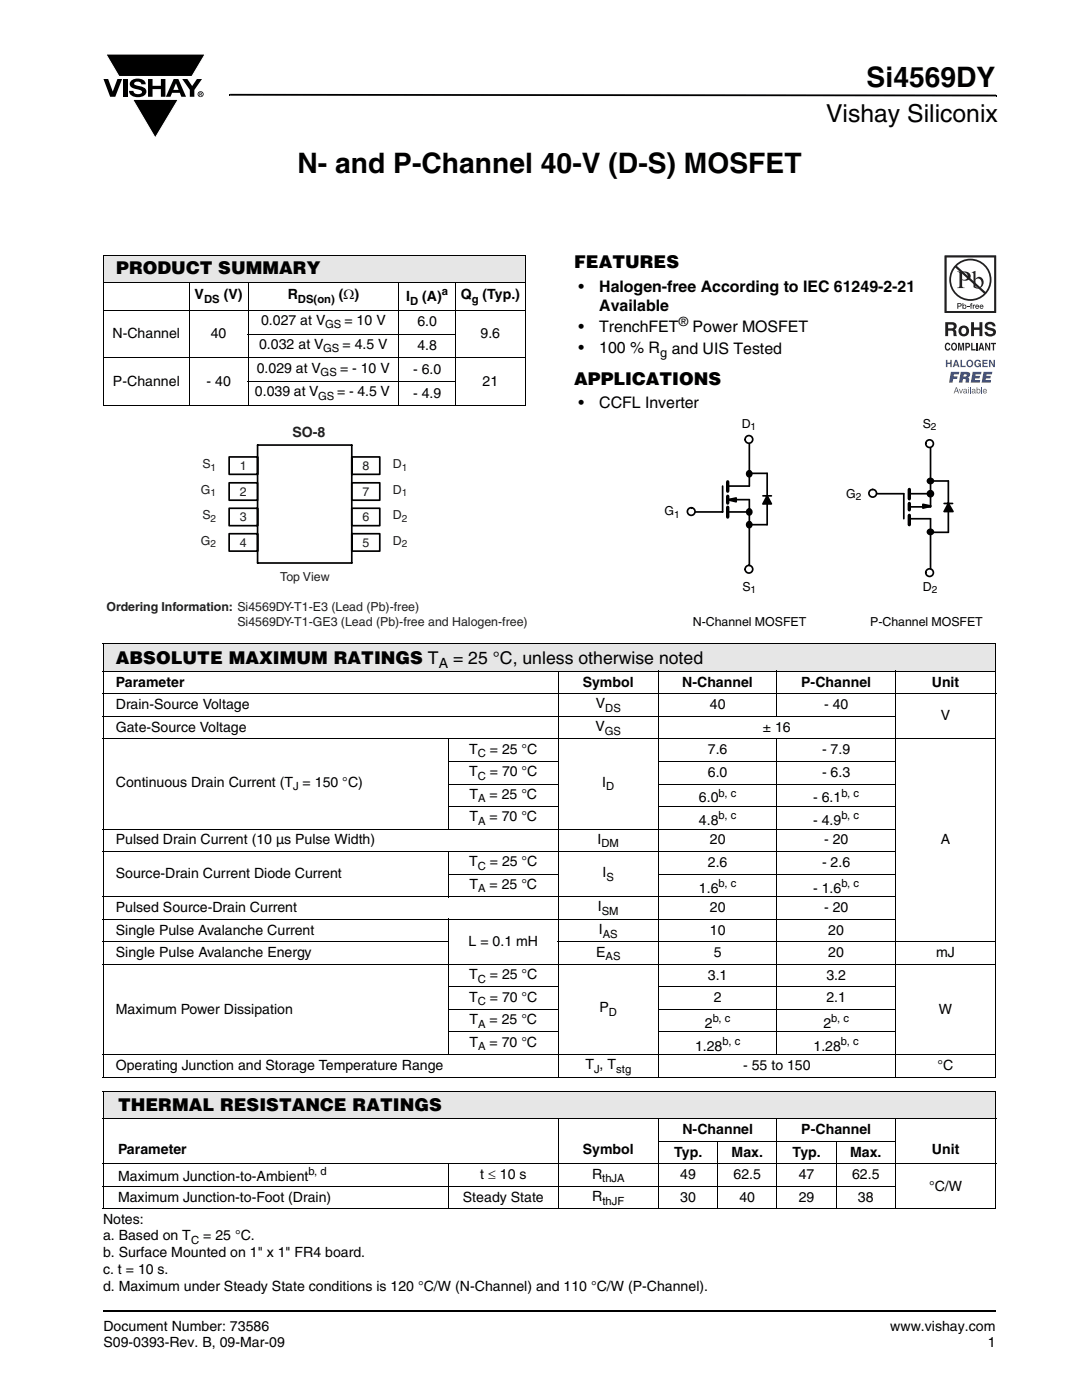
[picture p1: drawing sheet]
<svg xmlns="http://www.w3.org/2000/svg" width="216mm" height="279mm" viewBox="0 0 216 279" stroke-linecap="round" stroke-linejoin="round" font-family="sans-serif">
<g fill="#000">
<path d="M20.6 15.8h1l.9 2.5 .9-2.5h1l-1.4 3.5h-1zM21.1 10.8h19.8l-2.6 4.5h-14.6zM24.5 15.8h.9v3.5h-.9zM26.2 16.1a2.08 2.08 0 0 1 2.8 .3l.1 .4h-.9a.78 .78 0 0 0-.7-.5 .78 .78 0 0 0-.7 .4l.2 .3 1 .2a1.06 1.06 0 0 1 1.2 1 1.06 1.06 0 0 1-1.1 1.1 1.71 1.71 0 0 1-2.3-1.2h.8a.95 .95 0 0 0 .8 .7 .95 .95 0 0 0 .9-.4 1.3 1.3 0 0 0-1.2-.6 1.02 1.02 0 0 1-1-.6 1.02 1.02 0 0 1 .1-1.1zM29.5 15.8h.9v1.3h1.7v-1.3h.9v3.5h-.9v-1.5h-1.7v1.5h-.9zM26.5 19.8h9.1l-4.6 7.7zM36.4 15.8h1l.9 1.4 1-1.4h1l-1.5 2.2v1.3h-.9v-1.4zM45.7 18.7h.2v.4h-.2zM45.9 18.7l152.9 .2v.3l-152.9-.1zM198.8 18.9h.1v.3h-.1zM20.5 261.5h.1v.4h-.1z"/>
<path d="M35.1 16.6l-.5 1.3h1zM34.7 15.8h.9l1.5 3.5h-.9l-.3-.8h-1.6l-.3 .8h-.9z"/>
<path d="M39.9 18.6v.1h.2v-.1zM39.8 18.5h.4l.1 .2-.2 .1 .2 .3-.3-.3-.1 .3h-.1zM39.6 18.8a.45 .45 0 0 0 .9 0 .45 .45 0 0 0-.9 0zM39.4 18.8a.6 .6 0 0 1 1.2 0 .6 .6 0 0 1-1.2 0z"/>
</g>
<path d="M21.1 10.8h19.8l-2.6 4.5h-14.5zM26.5 19.8h9.1l-4.6 7.7z" fill="none" stroke="#fff" stroke-width=".2"/>
<path d="M20.6 261.7h178.2" fill="none" stroke="#000" stroke-width=".36"/>
<path d="M20.6 50.9h84.2v5.5h-84.2z" fill="#e6e6e6"/>
<g fill="none" stroke="#000" stroke-width=".2">
<path d="M20.6 50.9h84.3M20.6 56.4h84.3M20.6 51v29.8M37.7 56.3v24.7M49.5 56.3v24.7M79.6 56.3v24.7M90.9 56.3v24.7M104.8 51v29.8M20.6 61.9h84.3M20.6 71.4h84.3M49.4 66.7h41.6M49.4 76.2h41.6"/>
<path d="M20.6 80.9h84.3"/>
</g>
<path d="M21.3 84.9h84v40.6h-84z" fill="#fff"/>
<path d="M45.7 96.4h5.7v3.4h-5.7zM45.7 91.2h5.7v3.5h-5.7zM51.4 88.8h18.8v23.6h-18.8zM70.2 96.4h5.6v3.4h-5.6zM70.2 91.2h5.6v3.5h-5.6zM45.7 106.5h5.7v3.5h-5.7zM45.7 101.4h5.7v3.5h-5.7zM70.2 101.4h5.6v3.5h-5.6zM70.2 106.5h5.6v3.5h-5.6z" fill="none" stroke="#000" stroke-width=".34"/>
<path d="M132.6 83h63.5v42.4h-63.5z" fill="#fff"/>
<path d="M145.3 99.7h4.2M149.5 88.5v8.5h-4.3M145.2 102.2h4.3" fill="none" stroke="#000" stroke-width=".34"/>
<circle cx="149.4" cy="113.6" r=".76" fill="#fff"/>
<g fill="none" stroke="#000" stroke-width=".34">
<path d="M144.2 97v5.2h-5.6M145.3 99.7l1.6-.3v.7l-1.4-.3M149.5 99.7v13.1M149.5 94.5h3.6M149.5 104.7h3.6"/>
<circle cx="149.4" cy="113.6" r=".76"/>
</g>
<path d="M145.2 96.2v1.8M145.2 99v1.4M145.2 101.2v2" fill="none" stroke="#000" stroke-width=".68"/>
<path d="M145.3 99.7l1.6-.3v.7z" fill="#000"/>
<circle cx="137.9" cy="102.1" r=".76" fill="#fff"/>
<g fill="none" stroke="#000" stroke-width=".34">
<path d="M152.2 99h1.7M153.1 94.5v10.2M152.2 100.6l.9-1.6 .8 1.6h-1.6"/>
<circle cx="137.9" cy="102.1" r=".76"/>
</g>
<path d="M153.1 99l.8 1.6h-1.6z" fill="#000"/>
<circle cx="149.4" cy="87.7" r=".76" fill="#fff"/>
<g fill="none" stroke="#000" stroke-width=".34">
<path d="M181.4 98.5h4.3M185.7 89.4v11.8"/>
<circle cx="149.4" cy="87.7" r=".76"/>
</g>
<circle cx="185.5" cy="114.3" r=".76" fill="#fff"/>
<g fill="none" stroke="#000" stroke-width=".34">
<path d="M174.8 98.5h5.5v5M185.7 96h3.5v10.2h-3.5M181.4 101.2h4.3M181.4 103.5h4.3v10M188.4 102.1l.8-1.6 1 1.6h-1.7M188.4 100.5h1.7"/>
<circle cx="185.5" cy="114.3" r=".76"/>
</g>
<path d="M181.4 97.7v1.8M181.4 100.5v1.2M181.4 102.8v1.9" fill="none" stroke="#000" stroke-width=".68"/>
<path d="M189.2 100.5l1 1.6h-1.7z" fill="#000"/>
<circle cx="174.1" cy="98.4" r=".76" fill="#fff"/>
<circle cx="174.1" cy="98.4" r=".76" fill="none" stroke="#000" stroke-width=".34"/>
<circle cx="185.5" cy="88.5" r=".76" fill="#fff"/>
<g fill="none" stroke="#000" stroke-width=".34">
<path d="M149.2 94a.53 .53 0 0 1 .7 .3 .53 .53 0 0 1-.1 .7 .53 .53 0 0 1-.7-.1l-.1-.3zM149.2 101.7a.53 .53 0 0 1 .7 .2 .53 .53 0 0 1-.1 .7 .53 .53 0 0 1-.7-.1l-.1-.3zM149.2 104.2a.53 .53 0 0 1 .7 .2 .53 .53 0 0 1-.1 .7 .53 .53 0 0 1-.7-.1l-.1-.3zM185.8 101l-1.6-.4v.8l1.4-.3"/>
<circle cx="185.5" cy="88.5" r=".76"/>
<circle cx="185.7" cy="96" r=".55"/>
<circle cx="185.7" cy="98.5" r=".59"/>
<circle cx="185.7" cy="106.2" r=".55"/>
</g>
<g fill="#000">
<path d="M184.2 100.6l1.6 .4-1.6 .4z"/>
<path d="M149.2 94a.53 .53 0 0 1 .7 .3 .53 .53 0 0 1-.1 .7 .53 .53 0 0 1-.7-.1l-.1-.3z" fill-rule="evenodd"/>
<path d="M149.2 101.7a.53 .53 0 0 1 .7 .2 .53 .53 0 0 1-.1 .7 .53 .53 0 0 1-.7-.1l-.1-.3z" fill-rule="evenodd"/>
<path d="M149.2 104.2a.53 .53 0 0 1 .7 .2 .53 .53 0 0 1-.1 .7 .53 .53 0 0 1-.7-.1l-.1-.3z" fill-rule="evenodd"/>
<circle cx="185.7" cy="96" r=".55"/>
<circle cx="185.7" cy="98.5" r=".59"/>
<circle cx="185.7" cy="106.2" r=".55"/>
</g>
<path d="M20.6 128.5h178.1v5.5h-178.1z" fill="#e6e6e6"/>
<g fill="none" stroke="#000" stroke-width=".2">
<path d="M20.5 128.5h178.3M20.5 134h110.8M20.5 138.5h178.3M20.6 128.5v86.4M111.4 133.9v81.2M131.4 133.9v81.2M131.5 134h47.1M155 133.9v9.1M178.7 133.9v81.2M178.8 134h20M198.7 128.5v86.4M20.5 143h158.3"/>
<path d="M20.5 147.4h178.3M89.4 152h22.1M89.4 156.5h22.1M89.5 147.4v18.1M131.3 152h47.5M131.3 156.5h47.5M155 147.4v63.1M20.5 165.5h158.3M20.5 169.9h158.3M20.5 179h158.3M89.4 161h22.1M89.4 174.5h22.1"/>
<path d="M89.5 169.9v9.1M131.3 161h47.5M131.3 174.5h47.5M20.5 183.5h158.3M20.5 188h69.1M20.5 192.5h178.3M89.4 197h22.1M89.5 183.4v27.1M111.3 188h87.5M131.3 197h47.5M20.5 210.5h178.3M20.5 215h178.3"/>
<path d="M89.4 201.5h22.1M89.4 206h22.1M131.3 201.5h47.5M131.3 206h47.5"/>
</g>
<path d="M20.6 217.8h178.1v5.5h-178.1z" fill="#e6e6e6"/>
<g fill="none" stroke="#000" stroke-width=".2">
<path d="M20.5 217.8h178.3M20.6 217.9v23.3M198.7 217.9v23.3M20.5 223.3h110.8M20.5 232.3h178.3M20.5 236.8h158.3M89.5 232.2v9.2M111.4 223.2v18.2M131.3 227.8h47.5M131.4 223.2v18.2M131.5 223.3h47.1M143.2 227.7v13.7"/>
<path d="M155 223.2v18.2M166.9 227.7v13.7M178.7 223.2v18.2M178.8 223.3h20M20.5 241.3h178.3"/>
</g>
<g fill="#fff">
<path d="M186.4 50.7h14.7v29.9h-14.7z"/>
<path d="M188.5 51h10.3v27.5h-10.3z"/>
</g>
<path d="M188.8 51.3h9.6v10.8h-9.6zM188.5 51v11.4h10.3v-11.4z" fill="#201d1e"/>
<g fill="#3853a3">
<path d="M188.7 71.8h.3v.6h.6v-.6h.3v1.5h-.3v-.7h-.6v.7h-.3z"/>
<path d="M191.7 71.8h.3v1.2h.7v.3h-1z"/>
<path d="M194.6 72a.68 .68 0 0 1 1.1 .3l-.8-.2a.55 .55 0 0 0-.2 .5 .55 .55 0 0 0 .4 .4l.4-.3h-.4v-.2h.6v.8h-.2v-.2a.71 .71 0 0 1-1-.1 .71 .71 0 0 1 .1-1z"/>
<path d="M196 71.8h1.1v.3h-.8v.3h.7v.2h-.7v.4h.8v.3h-1.1z"/>
<path d="M197.3 71.8h.4l.5 1v-1h.3v1.5h-.3l-.6-1.1v1.1h-.3z"/>
<path d="M189.7 74.2h1.7l-.1 .5h-.9l-.1 .4h.8l-.1 .5h-.8l-.1 .8h-.7z"/>
<path d="M194.1 74.2h1.7v.5h-1.1l-.1 .3h.9v.5h-.9l-.1 .4h1.1l-.1 .5h-1.8z"/>
<path d="M196.2 74.2h1.8l-.1 .5h-1l-.1 .3h.9l-.1 .5h-.9v.4h1.1l-.1 .5h-1.8z"/>
<path d="M191.3 77.6h.2l.2 .7 .3-.7h.2l-.4 .9h-.1z"/>
<path d="M193.6 77.3h.1v1.2h-.1z"/>
<path d="M195.8 77.3h.1v1.2h-.1z"/>
<path d="M190.8 72.1l-.2 .6h.4zM190.6 71.8h.4l.5 1.5h-.4l-.1-.3h-.5l-.1 .3h-.3z"/>
<path d="M193 72.6a.5 .5 0 0 0 1 0 .5 .5 0 0 0-1 0zM192.7 72.5a.75 .75 0 0 1 1.5 0 .75 .75 0 0 1-1.5 0z"/>
<path d="M192.3 74.7v.4h.5v-.4zM191.7 74.2l1.7 .2a.63 .63 0 0 1-.3 1l.3 .2v.8h-.7v-.6l-.3-.2h-.2l-.2 .8h-.7z"/>
<path d="M190.8 77.5l-.2 .5h.4zM190.7 77.3h.2l.5 1.2h-.2l-.1-.3h-.5l-.1 .3h-.2z"/>
<path d="M192.4 78.1v.3h.1l.2-.1 .1-.2zM192.3 77.7l.3-.1 .3 .1 .1 .8-.8-.1 .1-.3 .5-.2-.2-.2-.4 .2z"/>
<path d="M193.2 77.6h.1v.9h-.1zM193.2 77.3h.1v.2h-.1z"/>
<path d="M194.1 78.1v.3h.1l.2-.1 .1-.2zM194 77.7l.3-.1 .3 .1 .1 .8-.8-.1 .1-.3 .5-.2-.2-.2-.4 .2z"/>
<path d="M194.9 78a.31 .31 0 0 0 .6 0 .31 .31 0 0 0-.6 0zM194.9 77.3h.1v.4a.4 .4 0 0 1 .6 .4 .4 .4 0 0 1-.6 .3l-.1 .1z"/>
<path d="M196.3 77.8v.2h.5l-.1-.2zM196.3 77.7h.5l.1 .1v.3h-.6l.2 .3 .4-.2-.2 .3a.47 .47 0 0 1-.6-.3 .47 .47 0 0 1 .2-.5z"/>
</g>
<g fill="#231f20">
<path d="M193.8 64.3h.6v1.1h1v-1.1h.6v2.8h-.6v-1.3h-1v1.3h-.6z"/>
<path d="M196.8 64.4a1.15 1.15 0 0 1 1.8 .7h-.5l-.1-.1a.68 .68 0 0 0-.9-.2v.4l.2 .1a1.29 1.29 0 0 1 1.4 .9 1.17 1.17 0 0 1-1.1 1 1.17 1.17 0 0 1-1.2-1h.6v.2a.67 .67 0 0 0 1.2-.1l-.3-.3-.5-.1a.82 .82 0 0 1-.9-.5 .82 .82 0 0 1 .3-1z"/>
<path d="M188.7 68.6l.4-.2 .3 .1 .2 .4-.6-.2a.66 .66 0 0 0 .1 1l.3-.3h.2a.54 .54 0 0 1-.5 .6 .54 .54 0 0 1-.5-.5z"/>
<path d="M191.2 68.4h.3l.3 1.2 .2-1.2h.4v1.5h-.3v-1.2l-.2 1.2h-.3l-.2-1.2v1.2h-.2z"/>
<path d="M193.8 68.4h.2v1.3h.7v.2h-.9z"/>
<path d="M194.8 68.4h.3v1.5h-.3z"/>
<path d="M196.6 68.4h.2l.5 1.1v-1.1h.3v1.5h-.3l-.5-1v1h-.2z"/>
<path d="M197.7 68.4h1v.3h-.3v1.2h-.3v-1.2h-.4z"/>
<path d="M193 61.1h.4v.2h-.4z"/>
<path d="M193.7 60.5h.3l-.2 .2 .2 .1v.1h-.2v.7h-.1v-.7h-.2z"/>
<path d="M194.1 60.8h.2v.2l.3-.2v.2h-.3v.6h-.2z"/>
<path d="M189.2 64.8v.7h.9a.39 .39 0 0 0 .1-.7zM188.6 64.3h1.4a.79 .79 0 0 1 .8 .4 .79 .79 0 0 1-.1 .9l-.2 .1a.98 .98 0 0 1 .4 1.2v.2h-.6l-.2-1.1h-.9v1.1h-.6z"/>
<path d="M192.1 65.5a.63 .63 0 0 0-.3 .8 .63 .63 0 0 0 .8 .3 .63 .63 0 0 0 .2-.8 .63 .63 0 0 0-.7-.3zM191.2 66a1.1 1.1 0 0 1 2.2 0 1.1 1.1 0 0 1-2.2 0z"/>
<path d="M190.2 68.7a.64 .64 0 0 0 .2 1h.1a.64 .64 0 0 0-.1-1zM190 68.5l.2-.1a.56 .56 0 0 1 .7 .4 .82 .82 0 0 1-.5 1.2h-.2a.89 .89 0 0 1-.2-1.5z"/>
<path d="M192.9 68.7v.4l.4-.1v-.3zM192.6 68.4h.6a.5 .5 0 0 1 .4 .5 .5 .5 0 0 1-.4 .5h-.3v.5h-.3z"/>
<path d="M195.8 68.8l-.1 .6h.3zM195.7 68.4h.3l.4 1.5h-.3v-.3h-.5l-.1 .3h-.3z"/>
<path d="M188.9 51.3h9.5v10.8h-9.5zM188.5 51v11.4h10.3v-11.4z"/>
<path d="M191.2 60.7v.3h.4v-.3zM191 60.5l.8 .1 .1 .2-.1 .3-.6 .1v.4h-.2z"/>
<path d="M192.2 61.2a.26 .26 0 0 0 .5 0 .26 .26 0 0 0-.5 0zM192 60.5h.2v.4a.38 .38 0 0 1 .6 .1 .38 .38 0 0 1-.1 .5 .38 .38 0 0 1-.5 0l-.2 .1z"/>
<path d="M194.8 61v.1h.4l-.2-.2zM194.8 60.8l.4 .1 .2 .4h-.6v.1h.6a.42 .42 0 0 1-.7 .1 .42 .42 0 0 1 .1-.7z"/>
<path d="M195.7 61l-.1 .1h.5l-.2-.2zM195.6 60.8l.5 .1 .1 .4h-.6l.1 .1h.5a.42 .42 0 0 1-.6 .1 .42 .42 0 0 1 0-.7z"/>
<path d="M192 54.4v1.3a.75 .75 0 0 0 1.1-.6 .75 .75 0 0 0-1.1-.7zM191 54.2a2.81 2.81 0 0 1 2.4 .3 .97 .97 0 0 1 0 1.2 .97 .97 0 0 1-1.2 .3l-.2-.1v1.1v.2l.5 .3h-1.5l.3-.1 .2-.4v-2.3l-.1-.3z"/>
<path d="M194.6 55.8v1.4l.2 .1a.72 .72 0 0 0 .8 0 .72 .72 0 0 0 .3-.8 .72 .72 0 0 0-.4-.8 .72 .72 0 0 0-.9 .1zM193.9 54.4l.7-.3v1.6a.89 .89 0 0 1 1.1-.4 .89 .89 0 0 1 .6 1 1.23 1.23 0 0 1-.7 1.2 1.23 1.23 0 0 1-1.3-.2l-.1-2.7z"/>
<path d="M190.9 53.1a3.9 3.9 0 0 1 5.3-.1 3.9 3.9 0 0 1 .4 5.3zM190.6 53.4l5.7 5.2a3.9 3.9 0 0 1-5.3 .1 3.9 3.9 0 0 1-.4-5.3zM189.4 55.8a4.2 4.2 0 0 0 8.4 0 4.2 4.2 0 0 0-8.4 0z"/>
</g>
<g font-size="5.6">
<text x="172.9" y="17.4">Si4569DY</text>
<text x="59.4" y="34.5">N- and P-Channel 40-V (D-S) MOSFET</text>
</g>
<text font-size="4.9" x="164.8" y="24.4">Vishay Siliconix</text>
<g font-size="3.5">
<text x="114.6" y="53.5">FEATURES</text>
<text x="23.2" y="54.8">PRODUCT SUMMARY</text>
<text x="114.6" y="76.8">APPLICATIONS</text>
<text x="23.1" y="132.4">ABSOLUTE MAXIMUM RATINGS T</text>
<text x="90.4" y="132.4">= 25 °C, unless otherwise noted</text>
<text x="23.6" y="221.7">THERMAL RESISTANCE RATINGS</text>
</g>
<g font-size="3.2">
<text x="115.4" y="58.2">•</text>
<text x="119.6" y="58.2">Halogen-free According to IEC 61249-2-21</text>
<text x="119.6" y="62.1">Available</text>
<text x="115.4" y="66.3">•</text>
<text x="115.4" y="70.5">•</text>
<text x="119.6" y="66.3">TrenchFET</text>
<text x="119.6" y="70.5">100 % R</text>
<text x="134" y="70.5">and UIS Tested</text>
<text x="138.2" y="66.3">Power MOSFET</text>
<text x="115.4" y="81.5">•</text>
<text x="119.6" y="81.5">CCFL Inverter</text>
</g>
<g font-size="2.8">
<text x="38.8" y="59.7">V</text>
<text x="44.6" y="59.7">(V)</text>
<text x="57.4" y="59.7">R</text>
<text x="67.6" y="59.7">(Ω)</text>
<text x="91.9" y="59.7">Q</text>
<text x="96.3" y="59.7">(Typ.)</text>
<text x="52.1" y="64.9">0.027 at V</text>
<text x="68.7" y="64.9">= 10 V</text>
<text x="81.1" y="60.1">I</text>
<text x="83.3" y="65.1">6.0</text>
<text x="84.2" y="60.1">(A)</text>
<text x="22.5" y="67.5">N-Channel</text>
<text x="42" y="67.5">40</text>
<text x="51.7" y="69.6">0.032 at V</text>
<text x="68.3" y="69.6">= 4.5 V</text>
<text x="83.3" y="69.9">4.8</text>
<text x="95.9" y="67.5">9.6</text>
<text x="22.5" y="77">P-Channel</text>
<text x="41.2" y="77">- 40</text>
<text x="51.2" y="74.4">0.029 at V</text>
<text x="67.9" y="74.4">= - 10 V</text>
<text x="82.4" y="74.6">- 6.0</text>
<text x="96.3" y="77">21</text>
<text x="50.8" y="79.1">0.039 at V</text>
<text x="67.3" y="79.1">= - 4.5 V</text>
<text x="82.4" y="79.4">- 4.9</text>
<text x="23.1" y="137">Parameter</text>
<text x="87.5" y="133.3">A</text>
<text x="116.3" y="137">Symbol</text>
<text x="136.1" y="137">N-Channel</text>
<text x="159.9" y="137">P-Channel</text>
<text x="185.9" y="137">Unit</text>
<text x="23.1" y="141.5">Drain-Source Voltage</text>
<text x="118.9" y="141.4">V</text>
<text x="141.6" y="141.5">40</text>
<text x="164.4" y="141.5">- 40</text>
<text x="187.7" y="143.8">V</text>
<text x="23.1" y="146">Gate-Source Voltage</text>
<text x="118.8" y="145.9">V</text>
<text x="152.2" y="146">± 16</text>
<text x="93.6" y="150.4">T</text>
<text x="93.6" y="154.9">T</text>
<text x="97.7" y="150.4">= 25 °C</text>
<text x="97.7" y="154.9">= 70 °C</text>
<text x="141.2" y="155">6.0</text>
<text x="141.2" y="150.5">7.6</text>
<text x="164" y="150.5">- 7.9</text>
<text x="164" y="155">- 6.3</text>
<text x="23.1" y="157">Continuous Drain Current (T = 150 °C)</text>
<text x="93.7" y="159.4">T</text>
<text x="97.7" y="159.4">= 25 °C</text>
<text x="120.2" y="157">I</text>
<text x="139.5" y="160.1">6.0</text>
<text x="162.2" y="160.1">- 6.1</text>
<text x="93.7" y="163.9">T</text>
<text x="97.7" y="163.9">= 70 °C</text>
<text x="139.5" y="164.7">4.8</text>
<text x="162.2" y="164.7">- 4.9</text>
<text x="23.1" y="168.5">Pulsed Drain Current (10 µs Pulse Width)</text>
<text x="93.6" y="172.9">T</text>
<text x="97.7" y="172.9">= 25 °C</text>
<text x="119.2" y="168.4">I</text>
<text x="141.2" y="173">2.6</text>
<text x="141.6" y="168.5">20</text>
<text x="164" y="173">- 2.6</text>
<text x="164.4" y="168.5">- 20</text>
<text x="187.7" y="168.5">A</text>
<text x="23.1" y="175.3">Source-Drain Current Diode Current</text>
<text x="93.7" y="177.4">T</text>
<text x="97.7" y="177.4">= 25 °C</text>
<text x="120.2" y="175">I</text>
<text x="139.5" y="178.2">1.6</text>
<text x="162.2" y="178.2">- 1.6</text>
<text x="23.1" y="182">Pulsed Source-Drain Current</text>
<text x="119.3" y="181.9">I</text>
<text x="141.6" y="182">20</text>
<text x="164.4" y="182">- 20</text>
<text x="23.1" y="186.5">Single Pulse Avalanche Current</text>
<text x="23.1" y="191">Single Pulse Avalanche Energy</text>
<text x="93.5" y="188.8">L = 0.1 mH</text>
<text x="118.9" y="190.9">E</text>
<text x="119.5" y="186.4">I</text>
<text x="141.6" y="186.5">10</text>
<text x="142.4" y="191">5</text>
<text x="165.3" y="191">20</text>
<text x="165.3" y="186.5">20</text>
<text x="186.8" y="191">mJ</text>
<text x="93.6" y="195.4">T</text>
<text x="97.7" y="195.4">= 25 °C</text>
<text x="141.2" y="195.5">3.1</text>
<text x="164.9" y="195.5">3.2</text>
<text x="23.1" y="202.3">Maximum Power Dissipation</text>
<text x="93.6" y="199.9">T</text>
<text x="97.7" y="199.9">= 70 °C</text>
<text x="119.6" y="202">P</text>
<text x="142.4" y="200">2</text>
<text x="164.9" y="200">2.1</text>
<text x="187.3" y="202.3">W</text>
<text x="93.7" y="208.9">T</text>
<text x="93.7" y="204.4">T</text>
<text x="97.7" y="204.4">= 25 °C</text>
<text x="97.7" y="208.9">= 70 °C</text>
<text x="138.7" y="209.7">1.28</text>
<text x="140.7" y="205.1">2</text>
<text x="162.3" y="209.7">1.28</text>
<text x="164.3" y="205.1">2</text>
<text x="23.1" y="213.5">Operating Junction and Storage Temperature Range</text>
<text x="116.8" y="213.4">T , T</text>
<text x="148.3" y="213.5">- 55 to 150</text>
<text x="187.1" y="213.5">°C</text>
<text x="136.2" y="226.4">N-Channel</text>
<text x="159.9" y="226.4">P-Channel</text>
<text x="23.6" y="230.4">Parameter</text>
<text x="116.3" y="230.4">Symbol</text>
<text x="134.5" y="230.9">Typ.</text>
<text x="146" y="230.9">Max.</text>
<text x="158.1" y="230.9">Typ.</text>
<text x="169.6" y="230.9">Max.</text>
<text x="185.9" y="230.4">Unit</text>
<text x="23.6" y="235.6">Maximum Junction-to-Ambient</text>
<text x="23.6" y="239.9">Maximum Junction-to-Foot (Drain)</text>
<text x="92.4" y="239.9">Steady State</text>
<text x="95.8" y="235.4">t ≤ 10 s</text>
<text x="118.1" y="235.2">R</text>
<text x="118.2" y="239.7">R</text>
<text x="135.7" y="235.4">49</text>
<text x="135.7" y="239.9">30</text>
<text x="146.4" y="235.4">62.5</text>
<text x="147.6" y="239.9">40</text>
<text x="159.4" y="239.9">29</text>
<text x="159.4" y="235.4">47</text>
<text x="170" y="235.4">62.5</text>
<text x="171.2" y="239.9">38</text>
<text x="185.4" y="237.6">°C/W</text>
<text x="20.6" y="244.2">Notes:</text>
<text x="20.6" y="250.9">b. Surface Mounted on 1&quot; x 1&quot; FR4 board.</text>
<text x="20.6" y="247.6">a. Based on T</text>
<text x="40.6" y="247.6">= 25 °C.</text>
<text x="20.6" y="254.3">c. t = 10 s.</text>
<text x="20.6" y="257.6">d. Maximum under Steady State conditions is 120 °C/W (N-Channel) and 110 °C/W (P-Channel).</text>
<text x="20.6" y="265.6">Document Number: 73586</text>
<text x="20.6" y="268.8">S09-0393-Rev. B, 09-Mar-09</text>
<text x="177.7" y="265.6">www.vishay.com</text>
<text x="197.1" y="268.8">1</text>
</g>
<text font-size="2.8" fill="#231f20" x="58.3" y="87.3">SO-8</text>
<g font-size="2.5">
<text x="135.4" y="65">®</text>
<text x="131.7" y="71.3">g</text>
<text x="148" y="85.3">D</text>
<text x="184.2" y="85.3">S</text>
<text x="168.8" y="99.3">G</text>
<text x="132.6" y="102.8">G</text>
<text x="148.2" y="117.9">S</text>
<text x="184.2" y="117.9">D</text>
<text x="138.3" y="124.9">N-Channel MOSFET</text>
<text x="173.7" y="124.9">P-Channel MOSFET</text>
</g>
<g font-size="2.5" fill="#231f20">
<text x="40.4" y="93.4">S</text>
<text x="47.8" y="93.8">1</text>
<text x="72.3" y="93.8">8</text>
<text x="78.4" y="93.4">D</text>
<text x="40.1" y="98.6">G</text>
<text x="47.8" y="99">2</text>
<text x="72.3" y="99">7</text>
<text x="78.4" y="98.6">D</text>
<text x="40.4" y="103.6">S</text>
<text x="47.8" y="104.1">3</text>
<text x="72.3" y="104.1">6</text>
<text x="78.4" y="103.6">D</text>
<text x="40.1" y="108.7">G</text>
<text x="47.8" y="109.1">4</text>
<text x="72.3" y="109.1">5</text>
<text x="78.4" y="108.7">D</text>
<text x="55.9" y="116">Top View</text>
<text x="21.3" y="121.9">Ordering Information: Si4569DY-T1-E3 (Lead (Pb)-free)</text>
<text x="47.4" y="124.9">Si4569DY-T1-GE3 (Lead (Pb)-free and Halogen-free)</text>
</g>
<g font-size="2.2">
<text x="88.2" y="59">a</text>
<text x="40.7" y="60.4">DS</text>
<text x="59.4" y="60.4">DS(on)</text>
<text x="64.9" y="65.6">GS</text>
<text x="81.9" y="60.8">D</text>
<text x="94.1" y="60.4">g</text>
<text x="64.5" y="70.3">GS</text>
<text x="64" y="75.1">GS</text>
<text x="63.5" y="79.8">GS</text>
<text x="120.8" y="142.1">DS</text>
<text x="120.7" y="146.6">GS</text>
<text x="95.3" y="151.1">C</text>
<text x="95.3" y="155.6">C</text>
<text x="58.5" y="157.7">J</text>
<text x="95.4" y="160.1">A</text>
<text x="121" y="157.7">D</text>
<text x="143.4" y="159">b, c</text>
<text x="167.9" y="159">b, c</text>
<text x="95.4" y="164.6">A</text>
<text x="143.4" y="163.5">b, c</text>
<text x="167.9" y="163.5">b, c</text>
<text x="95.3" y="173.6">C</text>
<text x="120" y="169.1">DM</text>
<text x="95.4" y="178.1">A</text>
<text x="121" y="175.7">S</text>
<text x="143.4" y="177">b, c</text>
<text x="167.9" y="177">b, c</text>
<text x="120.1" y="182.6">SM</text>
<text x="120.3" y="187.1">AS</text>
<text x="120.8" y="191.6">AS</text>
<text x="95.3" y="196.1">C</text>
<text x="95.3" y="200.6">C</text>
<text x="121.5" y="202.7">D</text>
<text x="95.4" y="205.1">A</text>
<text x="95.4" y="209.6">A</text>
<text x="142.2" y="204">b, c</text>
<text x="144.2" y="208.5">b, c</text>
<text x="165.9" y="204">b, c</text>
<text x="167.8" y="208.5">b, c</text>
<text x="118.5" y="214.1">J</text>
<text x="123" y="214.1">stg</text>
<text x="61.6" y="234.5">b, d</text>
<text x="120.2" y="235.9">thJA</text>
<text x="120.2" y="240.4">thJF</text>
<text x="38.1" y="248.3">C</text>
</g>
<g font-size="2">
<text x="149.8" y="85.8">1</text>
<text x="185.8" y="85.8">2</text>
<text x="170.8" y="99.8">2</text>
<text x="134.5" y="103.4">1</text>
<text x="149.8" y="118.4">1</text>
<text x="185.9" y="118.4">2</text>
</g>
<g font-size="2" fill="#231f20">
<text x="42" y="93.9">1</text>
<text x="80.2" y="93.9">1</text>
<text x="42" y="99.1">1</text>
<text x="80.2" y="99.1">1</text>
<text x="42" y="104.1">2</text>
<text x="80.2" y="104.1">2</text>
<text x="42" y="109.2">2</text>
<text x="80.2" y="109.2">2</text>
</g>
</svg>
